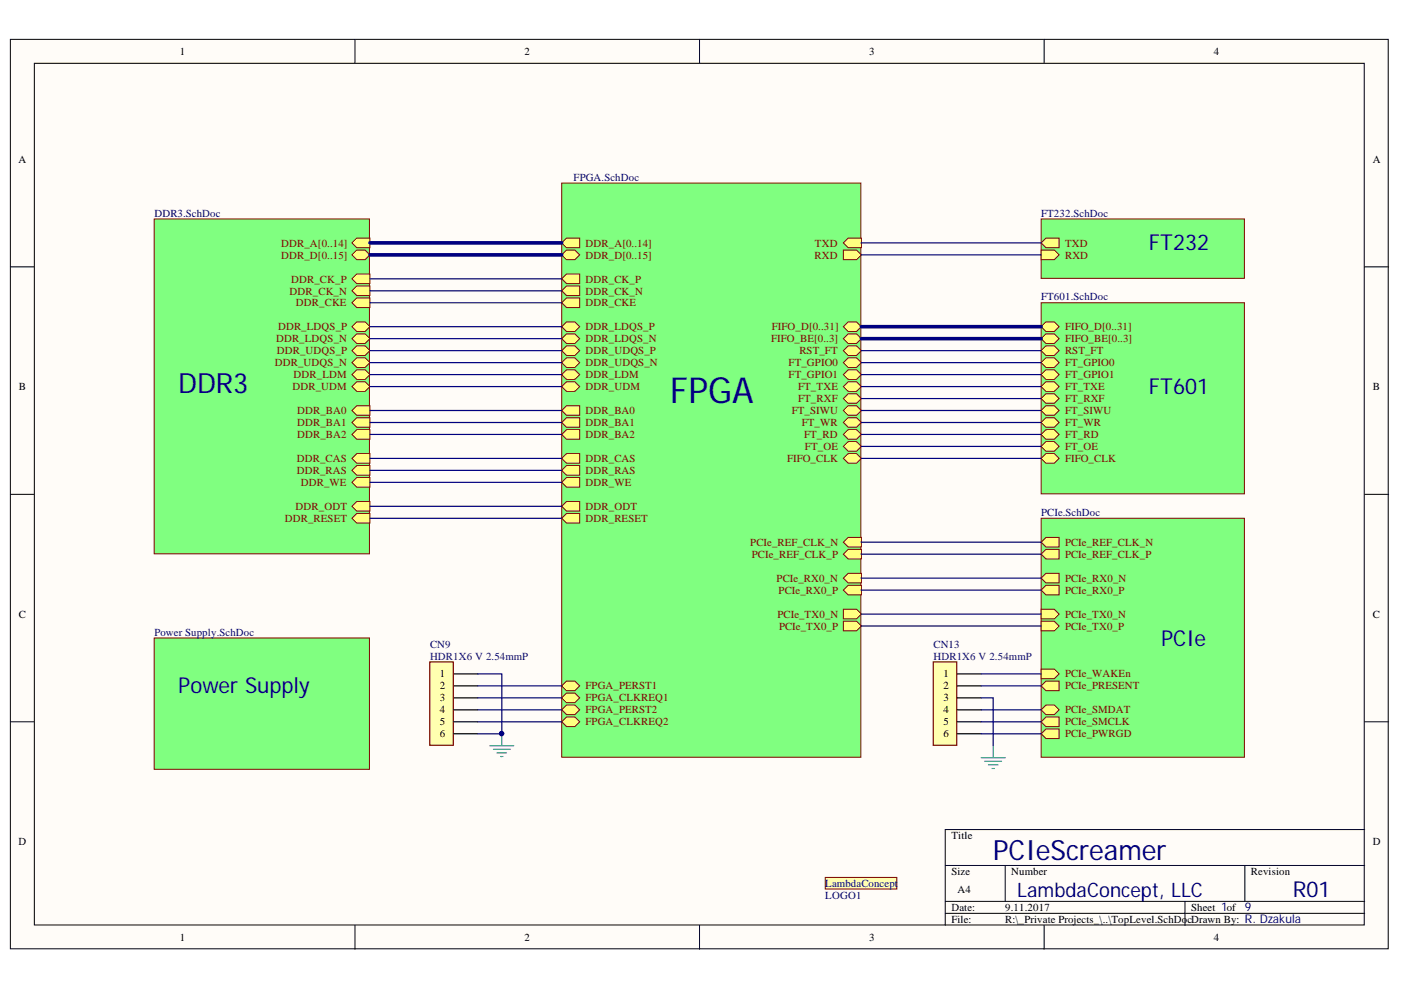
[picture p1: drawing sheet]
<svg xmlns="http://www.w3.org/2000/svg" width="297mm" height="210mm" viewBox="0 0 297 210" stroke-linecap="round" stroke-linejoin="round" font-family="sans-serif">
<g fill="#fffcf8" stroke="#000" stroke-width=".21">
<path d="M2.2 8.3h292.1v192.9h-292.1z"/>
<path d="M7.3 13.4h282v182.7h-282z"/>
</g>
<g fill="none" stroke="#000" stroke-width=".21">
<path d="M75.3 8.3v5.1M148.3 8.3v5.1M221.4 8.3v5.1M2.2 56.6h5.1M289.4 56.6h5M2.2 104.8h5.1M289.4 104.8h5M2.2 153h5.1M289.4 153h5M289.4 175.9h-89v20.3M75.3 196.2v5.1M148.3 196.2v5.1"/>
<path d="M200.4 183.5h89M200.4 191.1h89M200.4 193.7h89M213.1 183.5v7.6M221.4 196.2v5.1M251.2 191.1v5.1M263.9 183.5v7.6"/>
</g>
<path d="M119.1 38.8h63.4v121.8h-63.4z" fill="#80ff80" stroke="#800000" stroke-width=".21"/>
<path d="M119.1 51.5l1-1h2.8v2h-2.8z" fill-rule="evenodd" fill="#ffff80"/>
<path d="M119.1 51.5l1-1h2.8v2h-2.8z" fill="none" stroke="#800000" stroke-width=".21"/>
<path d="M119.1 54l1-1h1.8l1 1-1 1.1h-1.8z" fill-rule="evenodd" fill="#ffff80"/>
<path d="M119.1 54l1-1h1.8l1 1-1 1.1h-1.8z" fill="none" stroke="#800000" stroke-width=".21"/>
<path d="M119.1 59.1l1-1h2.8v2h-2.8z" fill-rule="evenodd" fill="#ffff80"/>
<path d="M119.1 59.1l1-1h2.8v2h-2.8z" fill="none" stroke="#800000" stroke-width=".21"/>
<path d="M119.1 61.7l1-1.1h2.8v2.1h-2.8z" fill-rule="evenodd" fill="#ffff80"/>
<path d="M119.1 61.7l1-1.1h2.8v2.1h-2.8z" fill="none" stroke="#800000" stroke-width=".21"/>
<path d="M119.1 64.2l1-1h2.8v2h-2.8z" fill-rule="evenodd" fill="#ffff80"/>
<path d="M119.1 64.2l1-1h2.8v2h-2.8z" fill="none" stroke="#800000" stroke-width=".21"/>
<path d="M119.1 69.3l1-1h1.8l1 1-1 1h-1.8z" fill-rule="evenodd" fill="#ffff80"/>
<path d="M119.1 69.3l1-1h1.8l1 1-1 1h-1.8z" fill="none" stroke="#800000" stroke-width=".21"/>
<path d="M119.1 71.8l1-1h1.8l1 1-1 1h-1.8z" fill-rule="evenodd" fill="#ffff80"/>
<path d="M119.1 71.8l1-1h1.8l1 1-1 1h-1.8z" fill="none" stroke="#800000" stroke-width=".21"/>
<path d="M119.1 74.3l1-1h1.8l1 1-1 1.1h-1.8z" fill-rule="evenodd" fill="#ffff80"/>
<path d="M119.1 74.3l1-1h1.8l1 1-1 1.1h-1.8z" fill="none" stroke="#800000" stroke-width=".21"/>
<path d="M119.1 76.9l1-1h1.8l1 1-1 1h-1.8z" fill-rule="evenodd" fill="#ffff80"/>
<path d="M119.1 76.9l1-1h1.8l1 1-1 1h-1.8z" fill="none" stroke="#800000" stroke-width=".21"/>
<path d="M119.1 79.4l1-1h1.8l1 1-1 1h-1.8z" fill-rule="evenodd" fill="#ffff80"/>
<path d="M119.1 79.4l1-1h1.8l1 1-1 1h-1.8z" fill="none" stroke="#800000" stroke-width=".21"/>
<path d="M119.1 82l1-1.1h1.8l1 1.1-1 1h-1.8z" fill-rule="evenodd" fill="#ffff80"/>
<path d="M119.1 82l1-1.1h1.8l1 1.1-1 1h-1.8z" fill="none" stroke="#800000" stroke-width=".21"/>
<path d="M119.1 87l1-1h2.8v2.1h-2.8z" fill-rule="evenodd" fill="#ffff80"/>
<path d="M119.1 87l1-1h2.8v2.1h-2.8z" fill="none" stroke="#800000" stroke-width=".21"/>
<path d="M119.1 89.6l1-1h2.8v2h-2.8z" fill-rule="evenodd" fill="#ffff80"/>
<path d="M119.1 89.6l1-1h2.8v2h-2.8z" fill="none" stroke="#800000" stroke-width=".21"/>
<path d="M119.1 92.1l1-1h2.8v2h-2.8z" fill-rule="evenodd" fill="#ffff80"/>
<path d="M119.1 92.1l1-1h2.8v2h-2.8z" fill="none" stroke="#800000" stroke-width=".21"/>
<path d="M119.1 97.2l1-1h2.8v2h-2.8z" fill-rule="evenodd" fill="#ffff80"/>
<path d="M119.1 97.2l1-1h2.8v2h-2.8z" fill="none" stroke="#800000" stroke-width=".21"/>
<path d="M119.1 99.7l1-1h2.8v2h-2.8z" fill-rule="evenodd" fill="#ffff80"/>
<path d="M119.1 99.7l1-1h2.8v2h-2.8z" fill="none" stroke="#800000" stroke-width=".21"/>
<path d="M119.1 102.3l1-1h2.8v2h-2.8z" fill-rule="evenodd" fill="#ffff80"/>
<path d="M119.1 102.3l1-1h2.8v2h-2.8z" fill="none" stroke="#800000" stroke-width=".21"/>
<path d="M119.1 107.3l1-1h2.8v2.1h-2.8z" fill-rule="evenodd" fill="#ffff80"/>
<path d="M119.1 107.3l1-1h2.8v2.1h-2.8z" fill="none" stroke="#800000" stroke-width=".21"/>
<path d="M119.1 109.9l1-1h2.8v2h-2.8z" fill-rule="evenodd" fill="#ffff80"/>
<path d="M119.1 109.9l1-1h2.8v2h-2.8z" fill="none" stroke="#800000" stroke-width=".21"/>
<path d="M178.8 51.5l1-1h2.8v2h-2.8z" fill-rule="evenodd" fill="#ffff80"/>
<path d="M178.8 51.5l1-1h2.8v2h-2.8z" fill="none" stroke="#800000" stroke-width=".21"/>
<path d="M178.8 53h2.8l1 1-1 1.1h-2.8z" fill-rule="evenodd" fill="#ffff80"/>
<path d="M178.8 53h2.8l1 1-1 1.1h-2.8z" fill="none" stroke="#800000" stroke-width=".21"/>
<path d="M178.8 69.3l1-1h1.8l1 1-1 1h-1.8z" fill-rule="evenodd" fill="#ffff80"/>
<path d="M178.8 69.3l1-1h1.8l1 1-1 1h-1.8z" fill="none" stroke="#800000" stroke-width=".21"/>
<path d="M178.8 71.8l1-1h1.8l1 1-1 1h-1.8z" fill-rule="evenodd" fill="#ffff80"/>
<path d="M178.8 71.8l1-1h1.8l1 1-1 1h-1.8z" fill="none" stroke="#800000" stroke-width=".21"/>
<path d="M178.8 74.3l1-1h1.8l1 1-1 1.1h-1.8z" fill-rule="evenodd" fill="#ffff80"/>
<path d="M178.8 74.3l1-1h1.8l1 1-1 1.1h-1.8z" fill="none" stroke="#800000" stroke-width=".21"/>
<path d="M178.8 76.9l1-1h1.8l1 1-1 1h-1.8z" fill-rule="evenodd" fill="#ffff80"/>
<path d="M178.8 76.9l1-1h1.8l1 1-1 1h-1.8z" fill="none" stroke="#800000" stroke-width=".21"/>
<path d="M178.8 79.4l1-1h1.8l1 1-1 1h-1.8z" fill-rule="evenodd" fill="#ffff80"/>
<path d="M178.8 79.4l1-1h1.8l1 1-1 1h-1.8z" fill="none" stroke="#800000" stroke-width=".21"/>
<path d="M178.8 82l1-1.1h1.8l1 1.1-1 1h-1.8z" fill-rule="evenodd" fill="#ffff80"/>
<path d="M178.8 82l1-1.1h1.8l1 1.1-1 1h-1.8z" fill="none" stroke="#800000" stroke-width=".21"/>
<path d="M178.8 84.5l1-1h1.8l1 1-1 1h-1.8z" fill-rule="evenodd" fill="#ffff80"/>
<path d="M178.8 84.5l1-1h1.8l1 1-1 1h-1.8z" fill="none" stroke="#800000" stroke-width=".21"/>
<path d="M178.8 87l1-1h1.8l1 1-1 1.1h-1.8z" fill-rule="evenodd" fill="#ffff80"/>
<path d="M178.8 87l1-1h1.8l1 1-1 1.1h-1.8z" fill="none" stroke="#800000" stroke-width=".21"/>
<path d="M178.8 89.6l1-1h1.8l1 1-1 1h-1.8z" fill-rule="evenodd" fill="#ffff80"/>
<path d="M178.8 89.6l1-1h1.8l1 1-1 1h-1.8z" fill="none" stroke="#800000" stroke-width=".21"/>
<path d="M178.8 92.1l1-1h1.8l1 1-1 1h-1.8z" fill-rule="evenodd" fill="#ffff80"/>
<path d="M178.8 92.1l1-1h1.8l1 1-1 1h-1.8z" fill="none" stroke="#800000" stroke-width=".21"/>
<path d="M178.8 94.7l1-1.1h1.8l1 1.1-1 1h-1.8z" fill-rule="evenodd" fill="#ffff80"/>
<path d="M178.8 94.7l1-1.1h1.8l1 1.1-1 1h-1.8z" fill="none" stroke="#800000" stroke-width=".21"/>
<path d="M178.8 97.2l1-1h1.8l1 1-1 1h-1.8z" fill-rule="evenodd" fill="#ffff80"/>
<path d="M178.8 97.2l1-1h1.8l1 1-1 1h-1.8z" fill="none" stroke="#800000" stroke-width=".21"/>
<path d="M119.1 145.4l1-1h1.8l1 1-1 1h-1.8z" fill-rule="evenodd" fill="#ffff80"/>
<path d="M119.1 145.4l1-1h1.8l1 1-1 1h-1.8z" fill="none" stroke="#800000" stroke-width=".21"/>
<path d="M119.1 148l1-1.1h1.8l1 1.1-1 1h-1.8z" fill-rule="evenodd" fill="#ffff80"/>
<path d="M119.1 148l1-1.1h1.8l1 1.1-1 1h-1.8z" fill="none" stroke="#800000" stroke-width=".21"/>
<path d="M119.1 150.5l1-1h1.8l1 1-1 1h-1.8z" fill-rule="evenodd" fill="#ffff80"/>
<path d="M119.1 150.5l1-1h1.8l1 1-1 1h-1.8z" fill="none" stroke="#800000" stroke-width=".21"/>
<path d="M119.1 153l1-1h1.8l1 1-1 1.1h-1.8z" fill-rule="evenodd" fill="#ffff80"/>
<path d="M119.1 153l1-1h1.8l1 1-1 1.1h-1.8z" fill="none" stroke="#800000" stroke-width=".21"/>
<path d="M178.8 115l1-1.1h2.8v2.1h-2.8z" fill-rule="evenodd" fill="#ffff80"/>
<path d="M178.8 115l1-1.1h2.8v2.1h-2.8z" fill="none" stroke="#800000" stroke-width=".21"/>
<path d="M178.8 117.5l1-1h2.8v2h-2.8z" fill-rule="evenodd" fill="#ffff80"/>
<path d="M178.8 117.5l1-1h2.8v2h-2.8z" fill="none" stroke="#800000" stroke-width=".21"/>
<path d="M178.8 122.6l1-1h2.8v2h-2.8z" fill-rule="evenodd" fill="#ffff80"/>
<path d="M178.8 122.6l1-1h2.8v2h-2.8z" fill="none" stroke="#800000" stroke-width=".21"/>
<path d="M178.8 125.1l1-1h2.8v2h-2.8z" fill-rule="evenodd" fill="#ffff80"/>
<path d="M178.8 125.1l1-1h2.8v2h-2.8z" fill="none" stroke="#800000" stroke-width=".21"/>
<path d="M178.8 129.2h2.8l1 1-1 1h-2.8z" fill-rule="evenodd" fill="#ffff80"/>
<path d="M178.8 129.2h2.8l1 1-1 1h-2.8z" fill="none" stroke="#800000" stroke-width=".21"/>
<path d="M178.8 131.7h2.8l1 1-1 1h-2.8z" fill-rule="evenodd" fill="#ffff80"/>
<path d="M178.8 131.7h2.8l1 1-1 1h-2.8z" fill="none" stroke="#800000" stroke-width=".21"/>
<path d="M32.7 46.4h45.6v71h-45.6z" fill="#80ff80" stroke="#800000" stroke-width=".21"/>
<path d="M74.6 87l1-1h2.8v2.1h-2.8z" fill-rule="evenodd" fill="#ffff80"/>
<path d="M74.6 87l1-1h2.8v2.1h-2.8z" fill="none" stroke="#800000" stroke-width=".21"/>
<path d="M74.6 89.6l1-1h2.8v2h-2.8z" fill-rule="evenodd" fill="#ffff80"/>
<path d="M74.6 89.6l1-1h2.8v2h-2.8z" fill="none" stroke="#800000" stroke-width=".21"/>
<path d="M74.6 92.1l1-1h2.8v2h-2.8z" fill-rule="evenodd" fill="#ffff80"/>
<path d="M74.6 92.1l1-1h2.8v2h-2.8z" fill="none" stroke="#800000" stroke-width=".21"/>
<path d="M74.6 102.3l1-1h2.8v2h-2.8z" fill-rule="evenodd" fill="#ffff80"/>
<path d="M74.6 102.3l1-1h2.8v2h-2.8z" fill="none" stroke="#800000" stroke-width=".21"/>
<path d="M74.6 97.2l1-1h2.8v2h-2.8z" fill-rule="evenodd" fill="#ffff80"/>
<path d="M74.6 97.2l1-1h2.8v2h-2.8z" fill="none" stroke="#800000" stroke-width=".21"/>
<path d="M74.6 99.7l1-1h2.8v2h-2.8z" fill-rule="evenodd" fill="#ffff80"/>
<path d="M74.6 99.7l1-1h2.8v2h-2.8z" fill="none" stroke="#800000" stroke-width=".21"/>
<path d="M74.6 79.4l1-1h1.8l1 1-1 1h-1.8z" fill-rule="evenodd" fill="#ffff80"/>
<path d="M74.6 79.4l1-1h1.8l1 1-1 1h-1.8z" fill="none" stroke="#800000" stroke-width=".21"/>
<path d="M74.6 82l1-1.1h1.8l1 1.1-1 1h-1.8z" fill-rule="evenodd" fill="#ffff80"/>
<path d="M74.6 82l1-1.1h1.8l1 1.1-1 1h-1.8z" fill="none" stroke="#800000" stroke-width=".21"/>
<path d="M74.6 59.1l1-1h2.8v2h-2.8z" fill-rule="evenodd" fill="#ffff80"/>
<path d="M74.6 59.1l1-1h2.8v2h-2.8z" fill="none" stroke="#800000" stroke-width=".21"/>
<path d="M74.6 61.7l1-1.1h2.8v2.1h-2.8z" fill-rule="evenodd" fill="#ffff80"/>
<path d="M74.6 61.7l1-1.1h2.8v2.1h-2.8z" fill="none" stroke="#800000" stroke-width=".21"/>
<path d="M74.6 69.3l1-1h1.8l1 1-1 1h-1.8z" fill-rule="evenodd" fill="#ffff80"/>
<path d="M74.6 69.3l1-1h1.8l1 1-1 1h-1.8z" fill="none" stroke="#800000" stroke-width=".21"/>
<path d="M74.6 71.8l1-1h1.8l1 1-1 1h-1.8z" fill-rule="evenodd" fill="#ffff80"/>
<path d="M74.6 71.8l1-1h1.8l1 1-1 1h-1.8z" fill="none" stroke="#800000" stroke-width=".21"/>
<path d="M74.6 74.3l1-1h1.8l1 1-1 1.1h-1.8z" fill-rule="evenodd" fill="#ffff80"/>
<path d="M74.6 74.3l1-1h1.8l1 1-1 1.1h-1.8z" fill="none" stroke="#800000" stroke-width=".21"/>
<path d="M74.6 76.9l1-1h1.8l1 1-1 1h-1.8z" fill-rule="evenodd" fill="#ffff80"/>
<path d="M74.6 76.9l1-1h1.8l1 1-1 1h-1.8z" fill="none" stroke="#800000" stroke-width=".21"/>
<path d="M74.6 64.2l1-1h2.8v2h-2.8z" fill-rule="evenodd" fill="#ffff80"/>
<path d="M74.6 64.2l1-1h2.8v2h-2.8z" fill="none" stroke="#800000" stroke-width=".21"/>
<path d="M74.6 107.3l1-1h2.8v2.1h-2.8z" fill-rule="evenodd" fill="#ffff80"/>
<path d="M74.6 107.3l1-1h2.8v2.1h-2.8z" fill="none" stroke="#800000" stroke-width=".21"/>
<path d="M74.6 109.9l1-1h2.8v2h-2.8z" fill-rule="evenodd" fill="#ffff80"/>
<path d="M74.6 109.9l1-1h2.8v2h-2.8z" fill="none" stroke="#800000" stroke-width=".21"/>
<path d="M74.6 51.5l1-1h2.8v2h-2.8z" fill-rule="evenodd" fill="#ffff80"/>
<path d="M74.6 51.5l1-1h2.8v2h-2.8z" fill="none" stroke="#800000" stroke-width=".21"/>
<path d="M74.6 54l1-1h1.8l1 1-1 1.1h-1.8z" fill-rule="evenodd" fill="#ffff80"/>
<path d="M74.6 54l1-1h1.8l1 1-1 1.1h-1.8z" fill="none" stroke="#800000" stroke-width=".21"/>
<g fill="#80ff80" stroke="#800000" stroke-width=".21">
<path d="M32.7 135.3h45.6v27.8h-45.6z"/>
<path d="M220.7 46.4h43.1v12.6h-43.1z"/>
</g>
<path d="M220.7 51.5l1.1-1h2.8v2h-2.8z" fill-rule="evenodd" fill="#ffff80"/>
<path d="M220.7 51.5l1.1-1h2.8v2h-2.8z" fill="none" stroke="#800000" stroke-width=".21"/>
<path d="M220.7 53h2.8l1.1 1-1.1 1.1h-2.8z" fill-rule="evenodd" fill="#ffff80"/>
<path d="M220.7 53h2.8l1.1 1-1.1 1.1h-2.8z" fill="none" stroke="#800000" stroke-width=".21"/>
<path d="M220.7 64.2h43.1v40.5h-43.1z" fill="#80ff80" stroke="#800000" stroke-width=".21"/>
<path d="M220.7 69.3l1.1-1h1.7l1.1 1-1.1 1h-1.7z" fill-rule="evenodd" fill="#ffff80"/>
<path d="M220.7 69.3l1.1-1h1.7l1.1 1-1.1 1h-1.7z" fill="none" stroke="#800000" stroke-width=".21"/>
<path d="M220.7 71.8l1.1-1h1.7l1.1 1-1.1 1h-1.7z" fill-rule="evenodd" fill="#ffff80"/>
<path d="M220.7 71.8l1.1-1h1.7l1.1 1-1.1 1h-1.7z" fill="none" stroke="#800000" stroke-width=".21"/>
<path d="M220.7 74.3l1.1-1h1.7l1.1 1-1.1 1.1h-1.7z" fill-rule="evenodd" fill="#ffff80"/>
<path d="M220.7 74.3l1.1-1h1.7l1.1 1-1.1 1.1h-1.7z" fill="none" stroke="#800000" stroke-width=".21"/>
<path d="M220.7 76.9l1.1-1h1.7l1.1 1-1.1 1h-1.7z" fill-rule="evenodd" fill="#ffff80"/>
<path d="M220.7 76.9l1.1-1h1.7l1.1 1-1.1 1h-1.7z" fill="none" stroke="#800000" stroke-width=".21"/>
<path d="M220.7 79.4l1.1-1h1.7l1.1 1-1.1 1h-1.7z" fill-rule="evenodd" fill="#ffff80"/>
<path d="M220.7 79.4l1.1-1h1.7l1.1 1-1.1 1h-1.7z" fill="none" stroke="#800000" stroke-width=".21"/>
<path d="M220.7 82l1.1-1.1h1.7l1.1 1.1-1.1 1h-1.7z" fill-rule="evenodd" fill="#ffff80"/>
<path d="M220.7 82l1.1-1.1h1.7l1.1 1.1-1.1 1h-1.7z" fill="none" stroke="#800000" stroke-width=".21"/>
<path d="M220.7 84.5l1.1-1h1.7l1.1 1-1.1 1h-1.7z" fill-rule="evenodd" fill="#ffff80"/>
<path d="M220.7 84.5l1.1-1h1.7l1.1 1-1.1 1h-1.7z" fill="none" stroke="#800000" stroke-width=".21"/>
<path d="M220.7 87l1.1-1h1.7l1.1 1-1.1 1.1h-1.7z" fill-rule="evenodd" fill="#ffff80"/>
<path d="M220.7 87l1.1-1h1.7l1.1 1-1.1 1.1h-1.7z" fill="none" stroke="#800000" stroke-width=".21"/>
<path d="M220.7 89.6l1.1-1h1.7l1.1 1-1.1 1h-1.7z" fill-rule="evenodd" fill="#ffff80"/>
<path d="M220.7 89.6l1.1-1h1.7l1.1 1-1.1 1h-1.7z" fill="none" stroke="#800000" stroke-width=".21"/>
<path d="M220.7 92.1l1.1-1h1.7l1.1 1-1.1 1h-1.7z" fill-rule="evenodd" fill="#ffff80"/>
<path d="M220.7 92.1l1.1-1h1.7l1.1 1-1.1 1h-1.7z" fill="none" stroke="#800000" stroke-width=".21"/>
<path d="M220.7 94.7l1.1-1.1h1.7l1.1 1.1-1.1 1h-1.7z" fill-rule="evenodd" fill="#ffff80"/>
<path d="M220.7 94.7l1.1-1.1h1.7l1.1 1.1-1.1 1h-1.7z" fill="none" stroke="#800000" stroke-width=".21"/>
<path d="M220.7 97.2l1.1-1h1.7l1.1 1-1.1 1h-1.7z" fill-rule="evenodd" fill="#ffff80"/>
<path d="M220.7 97.2l1.1-1h1.7l1.1 1-1.1 1h-1.7z" fill="none" stroke="#800000" stroke-width=".21"/>
<path d="M220.7 109.9h43.1v50.7h-43.1z" fill="#80ff80" stroke="#800000" stroke-width=".21"/>
<path d="M220.7 150.5l1.1-1h1.7l1.1 1-1.1 1h-1.7z" fill-rule="evenodd" fill="#ffff80"/>
<path d="M220.7 150.5l1.1-1h1.7l1.1 1-1.1 1h-1.7z" fill="none" stroke="#800000" stroke-width=".21"/>
<path d="M220.7 153l1.1-1h2.8v2.1h-2.8z" fill-rule="evenodd" fill="#ffff80"/>
<path d="M220.7 153l1.1-1h2.8v2.1h-2.8z" fill="none" stroke="#800000" stroke-width=".21"/>
<path d="M220.7 155.6l1.1-1h2.8v2h-2.8z" fill-rule="evenodd" fill="#ffff80"/>
<path d="M220.7 155.6l1.1-1h2.8v2h-2.8z" fill="none" stroke="#800000" stroke-width=".21"/>
<path d="M220.7 117.5l1.1-1h2.8v2h-2.8z" fill-rule="evenodd" fill="#ffff80"/>
<path d="M220.7 117.5l1.1-1h2.8v2h-2.8z" fill="none" stroke="#800000" stroke-width=".21"/>
<path d="M220.7 115l1.1-1.1h2.8v2.1h-2.8z" fill-rule="evenodd" fill="#ffff80"/>
<path d="M220.7 115l1.1-1.1h2.8v2.1h-2.8z" fill="none" stroke="#800000" stroke-width=".21"/>
<path d="M220.7 122.6l1.1-1h2.8v2h-2.8z" fill-rule="evenodd" fill="#ffff80"/>
<path d="M220.7 122.6l1.1-1h2.8v2h-2.8z" fill="none" stroke="#800000" stroke-width=".21"/>
<path d="M220.7 125.1l1.1-1h2.8v2h-2.8z" fill-rule="evenodd" fill="#ffff80"/>
<path d="M220.7 125.1l1.1-1h2.8v2h-2.8z" fill="none" stroke="#800000" stroke-width=".21"/>
<path d="M220.7 131.7h2.8l1.1 1-1.1 1h-2.8z" fill-rule="evenodd" fill="#ffff80"/>
<path d="M220.7 131.7h2.8l1.1 1-1.1 1h-2.8z" fill="none" stroke="#800000" stroke-width=".21"/>
<path d="M220.7 129.2h2.8l1.1 1-1.1 1h-2.8z" fill-rule="evenodd" fill="#ffff80"/>
<path d="M220.7 129.2h2.8l1.1 1-1.1 1h-2.8z" fill="none" stroke="#800000" stroke-width=".21"/>
<path d="M220.7 145.4l1.1-1h2.8v2h-2.8z" fill-rule="evenodd" fill="#ffff80"/>
<path d="M220.7 145.4l1.1-1h2.8v2h-2.8z" fill="none" stroke="#800000" stroke-width=".21"/>
<path d="M220.7 141.9h2.8l1.1 1-1.1 1h-2.8z" fill-rule="evenodd" fill="#ffff80"/>
<path d="M220.7 141.9h2.8l1.1 1-1.1 1h-2.8z" fill="none" stroke="#800000" stroke-width=".21"/>
<path d="M175 186h15.1v2.5h-15.1z" fill="#ffffb0" stroke="#800000" stroke-width=".21"/>
<path d="M91.1 140.3h5v17.7h-5z" fill="#ffffb0" stroke="#800000" stroke-width=".25"/>
<path d="M96.2 142.9h5.1M96.2 145.4h5.1M96.2 148h5.1M96.2 150.5h5.1M96.2 153h5.1M96.2 155.6h5.1" fill="none" stroke="#000" stroke-width=".25"/>
<path d="M197.9 140.3h5v17.7h-5z" fill="#ffffb0" stroke="#800000" stroke-width=".25"/>
<path d="M203 142.9h5M203 145.4h5M203 148h5M203 150.5h5M203 153h5M203 155.6h5" fill="none" stroke="#000" stroke-width=".25"/>
<path d="M103.8 158.1h5.1M104.6 158.9h3.6M105.4 159.6h2M106.4 155.6v2.5M210.6 158.1v2.6M106.1 160.4h.5M208 160.7h5.1M208.8 161.4h3.6M209.6 162.2h2M210.3 162.9h.5" fill="none" stroke="#009cca" stroke-width=".25"/>
<circle cx="106.3" cy="155.5" r=".46" fill="#000080" stroke="#000080" stroke-width=".21"/>
<g fill="none" stroke="#000080" stroke-width=".25">
<path d="M78.4 59.1h40.7M182.6 51.5h38.1M182.6 54h38.1M78.4 61.7h40.7M78.4 64.2h40.7M78.4 69.3h40.7M78.4 71.8h40.7M78.4 74.3h40.7M78.4 76.9h40.7M78.4 79.4h40.7M182.6 74.3h38.1M182.6 76.9h38.1"/>
<path d="M182.6 79.4h38.1M78.4 82h40.7M78.4 87h40.7M78.4 89.6h40.7M78.4 92.1h40.7M78.4 97.2h40.7M78.4 99.7h40.7M182.6 82h38.1M182.6 87h38.1M182.6 89.6h38.1M182.6 92.1h38.1M182.6 97.2h38.1"/>
<path d="M182.6 84.5h38.1M182.6 94.7h38.1M78.4 102.3h40.7M78.4 107.3h40.7M78.4 109.9h40.7M182.6 115h38.1M182.6 117.5h38.1M182.6 122.6h38.1M182.6 125.1h38.1M182.6 130.2h38.1M182.6 132.7h38.1M101.3 142.9h5.1v12.7h-5.1"/>
<path d="M101.3 145.4h17.8M101.3 148h17.8M101.3 150.5h17.8M101.3 153h17.8M208 148h2.6v10.1M208 145.4h12.7M208 150.5h12.7M208 153h12.7M208 142.9h12.7M208 155.6h12.7"/>
</g>
<path d="M78.4 51.5h40.7M78.4 54h40.7M182.6 69.3h38.1M182.6 71.8h38.1" fill="none" stroke="#000080" stroke-width=".76"/>
<text font-size="7.6" fill="#000080" x="142" y="85.5">FPGA</text>
<g font-size="5.9" fill="#000080">
<text x="37.8" y="83.3">DDR3</text>
<text x="210.6" y="182.3">PCIeScreamer</text>
</g>
<g font-size="4.6" fill="#000080">
<text x="243.6" y="53.1">FT232</text>
<text x="243.6" y="83.6">FT601</text>
<text x="246.2" y="136.9">PCIe</text>
<text x="37.8" y="147">Power Supply</text>
<text x="274.1" y="190.2">R01</text>
</g>
<text font-size="4.2" fill="#000080" x="215.7" y="190.3">LambdaConcept, LLC</text>
<text font-size="2.5" fill="#000080" x="264" y="193.2">9</text>
<g font-size="2.3">
<text x="38.1" y="11.7">1</text>
<text x="111.2" y="11.7">2</text>
<text x="184.3" y="11.7">3</text>
<text x="257.4" y="11.7">4</text>
<text x="3.9" y="34.5">A</text>
<text x="291.1" y="34.5">A</text>
<text x="4" y="82.7">B</text>
<text x="291.1" y="82.7">B</text>
<text x="4" y="131">C</text>
<text x="291.1" y="131">C</text>
<text x="93.3" y="143.6">1</text>
<text x="200" y="143.6">1</text>
<text x="93.3" y="146.2">2</text>
<text x="93.3" y="148.7">3</text>
<text x="200" y="146.2">2</text>
<text x="200" y="148.7">3</text>
<text x="93.3" y="151.2">4</text>
<text x="93.3" y="153.8">5</text>
<text x="200" y="151.2">4</text>
<text x="200" y="153.8">5</text>
<text x="93.3" y="156.3">6</text>
<text x="200" y="156.3">6</text>
<text x="3.9" y="179.2">D</text>
<text x="201.7" y="177.9">Title</text>
<text x="291.1" y="179.2">D</text>
<text x="201.7" y="185.6">Size</text>
<text x="214.4" y="185.6">Number</text>
<text x="265.2" y="185.6">Revision</text>
<text x="203" y="189.4">A4</text>
<text x="201.7" y="193.2">Date:</text>
<text x="201.7" y="195.7">File:</text>
<text x="213.1" y="193.2">9.11.2017</text>
<text x="213.1" y="195.7">R:\_Private Projects_\..\TopLevel.SchDo</text>
<text x="251.8" y="195.7">cDrawn By: R. Dzakula</text>
<text x="252.5" y="193.2">Sheet 1of</text>
<text x="38.1" y="199.5">1</text>
<text x="111.2" y="199.5">2</text>
<text x="184.3" y="199.5">3</text>
<text x="257.4" y="199.5">4</text>
</g>
<g font-size="2.3" fill="#000080">
<text x="121.6" y="38.3">FPGA.SchDoc</text>
<text x="32.7" y="46">DDR3.SchDoc</text>
<text x="220.7" y="46">FT232.SchDoc</text>
<text x="220.7" y="63.7">FT601.SchDoc</text>
<text x="220.7" y="109.4">PCIe.SchDoc</text>
<text x="32.7" y="134.8">Power Supply.SchDoc</text>
<text x="91.2" y="137.3">CN9</text>
<text x="197.9" y="137.3">CN13</text>
<text x="175" y="188.1">LambdaConcept</text>
<text x="175" y="190.6">LOGO1</text>
</g>
<g font-size="2.3" fill="#800000">
<text x="59.6" y="52.3">DDR_A[0..14]</text>
<text x="124.2" y="52.3">DDR_A[0..14]</text>
<text x="172.8" y="52.3">TXD</text>
<text x="225.8" y="52.3">TXD</text>
<text x="59.6" y="54.8">DDR_D[0..15]</text>
<text x="61.7" y="59.9">DDR_CK_P</text>
<text x="124.2" y="54.8">DDR_D[0..15]</text>
<text x="124.2" y="59.9">DDR_CK_P</text>
<text x="172.7" y="54.8">RXD</text>
<text x="225.8" y="54.8">RXD</text>
<text x="61.4" y="62.4">DDR_CK_N</text>
<text x="62.8" y="65">DDR_CKE</text>
<text x="124.2" y="62.4">DDR_CK_N</text>
<text x="124.2" y="65">DDR_CKE</text>
<text x="58.9" y="70">DDR_LDQS_P</text>
<text x="124.2" y="70">DDR_LDQS_P</text>
<text x="163.6" y="70">FIFO_D[0..31]</text>
<text x="225.8" y="70">FIFO_D[0..31]</text>
<text x="58.3" y="77.7">DDR_UDQS_N</text>
<text x="58.5" y="72.6">DDR_LDQS_N</text>
<text x="58.7" y="75.1">DDR_UDQS_P</text>
<text x="124.2" y="72.6">DDR_LDQS_N</text>
<text x="124.2" y="75.1">DDR_UDQS_P</text>
<text x="124.2" y="77.7">DDR_UDQS_N</text>
<text x="163.5" y="72.6">FIFO_BE[0..3]</text>
<text x="167.2" y="77.7">FT_GPIO0</text>
<text x="169.5" y="75.1">RST_FT</text>
<text x="225.8" y="72.6">FIFO_BE[0..3]</text>
<text x="225.8" y="75.1">RST_FT</text>
<text x="225.8" y="77.7">FT_GPIO0</text>
<text x="62" y="82.7">DDR_UDM</text>
<text x="62.2" y="80.2">DDR_LDM</text>
<text x="124.2" y="80.2">DDR_LDM</text>
<text x="124.2" y="82.7">DDR_UDM</text>
<text x="167.2" y="80.2">FT_GPIO1</text>
<text x="169.2" y="82.7">FT_TXE</text>
<text x="225.8" y="80.2">FT_GPIO1</text>
<text x="225.8" y="82.7">FT_TXE</text>
<text x="63" y="87.8">DDR_BA0</text>
<text x="124.2" y="87.8">DDR_BA0</text>
<text x="167.9" y="87.8">FT_SIWU</text>
<text x="169.2" y="85.3">FT_RXF</text>
<text x="225.8" y="85.3">FT_RXF</text>
<text x="225.8" y="87.8">FT_SIWU</text>
<text x="63" y="90.3">DDR_BA1</text>
<text x="63" y="92.9">DDR_BA2</text>
<text x="124.2" y="90.3">DDR_BA1</text>
<text x="124.2" y="92.9">DDR_BA2</text>
<text x="170" y="90.3">FT_WR</text>
<text x="170.5" y="92.9">FT_RD</text>
<text x="170.7" y="95.4">FT_OE</text>
<text x="225.8" y="90.3">FT_WR</text>
<text x="225.8" y="92.9">FT_RD</text>
<text x="225.8" y="95.4">FT_OE</text>
<text x="62.9" y="97.9">DDR_CAS</text>
<text x="62.9" y="100.5">DDR_RAS</text>
<text x="124.2" y="97.9">DDR_CAS</text>
<text x="124.2" y="100.5">DDR_RAS</text>
<text x="166.9" y="97.9">FIFO_CLK</text>
<text x="225.8" y="97.9">FIFO_CLK</text>
<text x="63.8" y="103">DDR_WE</text>
<text x="124.2" y="103">DDR_WE</text>
<text x="60.4" y="110.7">DDR_RESET</text>
<text x="62.7" y="108.2">DDR_ODT</text>
<text x="124.2" y="108.2">DDR_ODT</text>
<text x="124.2" y="110.7">DDR_RESET</text>
<text x="159.1" y="115.8">PCIe_REF_CLK_N</text>
<text x="159.4" y="118.3">PCIe_REF_CLK_P</text>
<text x="225.8" y="118.3">PCIe_REF_CLK_P</text>
<text x="225.8" y="115.8">PCIe_REF_CLK_N</text>
<text x="164.7" y="123.4">PCIe_RX0_N</text>
<text x="165.1" y="125.9">PCIe_RX0_P</text>
<text x="225.8" y="123.4">PCIe_RX0_N</text>
<text x="225.8" y="125.9">PCIe_RX0_P</text>
<text x="164.8" y="131">PCIe_TX0_N</text>
<text x="225.8" y="131">PCIe_TX0_N</text>
<text x="165.2" y="133.5">PCIe_TX0_P</text>
<text x="225.8" y="133.5">PCIe_TX0_P</text>
<text x="225.8" y="143.6">PCIe_WAKEn</text>
<text x="124.2" y="146.2">FPGA_PERST1</text>
<text x="124.2" y="148.7">FPGA_CLKREQ1</text>
<text x="225.8" y="146.2">PCIe_PRESENT</text>
<text x="124.2" y="151.2">FPGA_PERST2</text>
<text x="124.2" y="153.8">FPGA_CLKREQ2</text>
<text x="225.8" y="151.2">PCIe_SMDAT</text>
<text x="225.8" y="153.8">PCIe_SMCLK</text>
<text x="225.8" y="156.3">PCIe_PWRGD</text>
</g>
<g font-size="2.3" fill="#11037f">
<text x="91.2" y="139.8">HDR1X6 V 2.54mmP</text>
<text x="197.9" y="139.8">HDR1X6 V 2.54mmP</text>
</g>
</svg>
